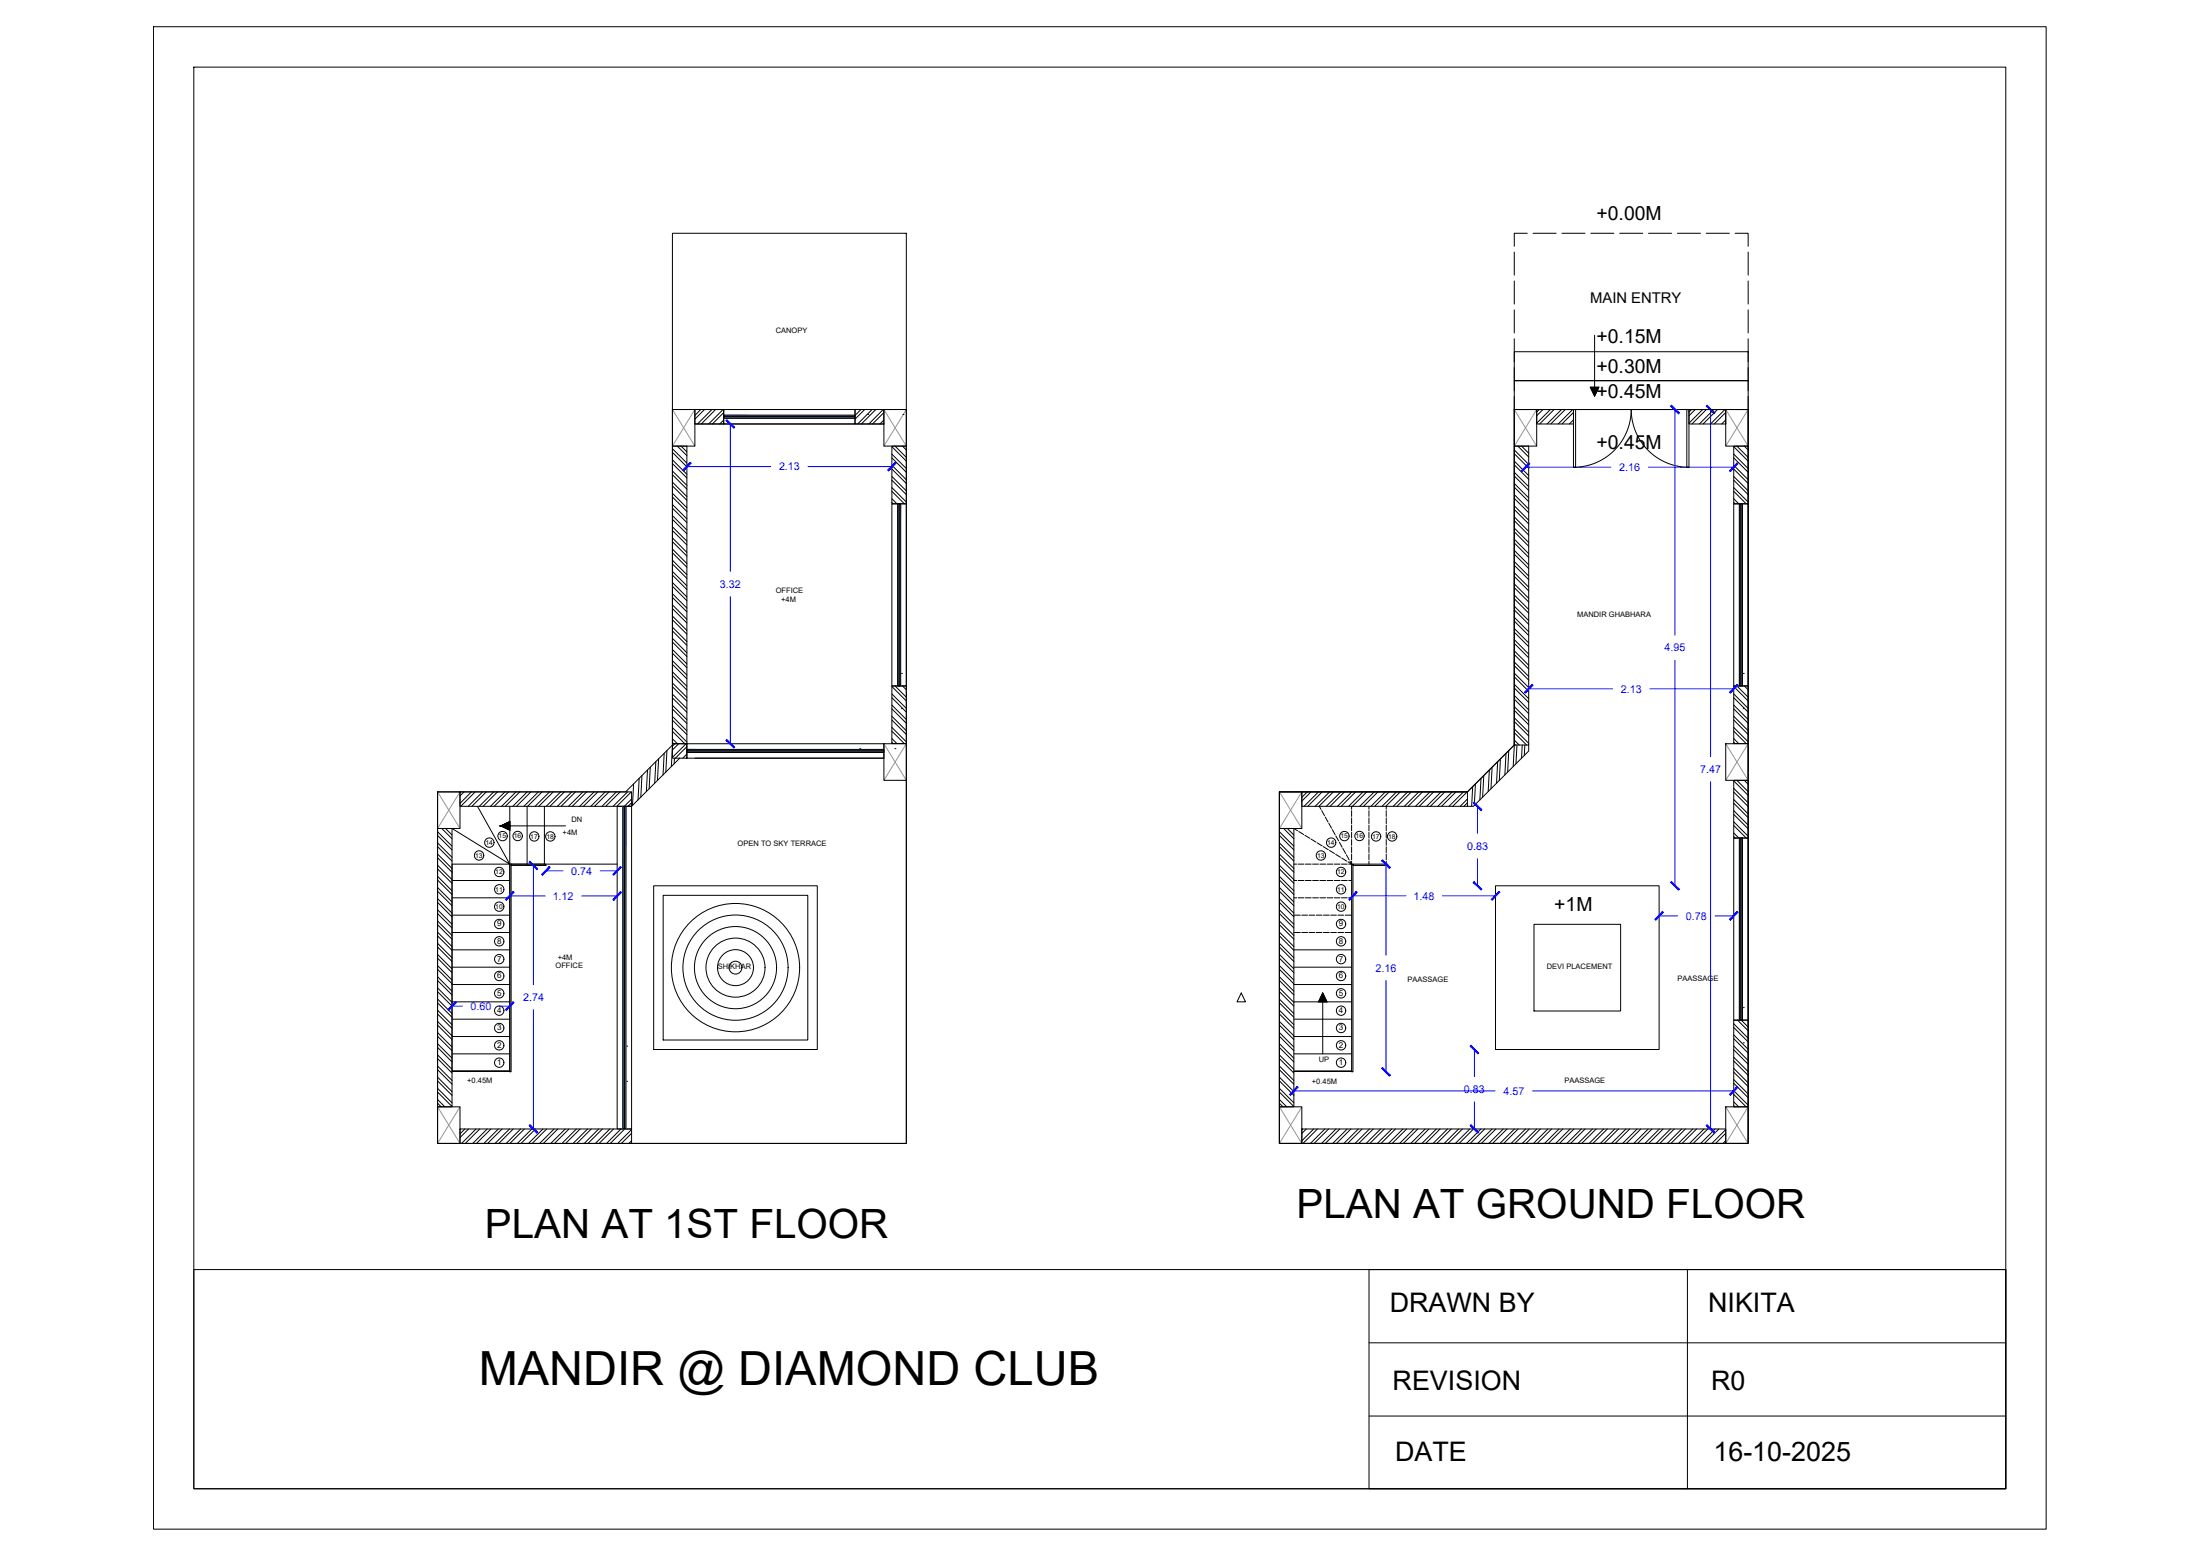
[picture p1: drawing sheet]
<svg xmlns="http://www.w3.org/2000/svg" width="841mm" height="594mm" viewBox="0 0 841 594" stroke-linecap="round" stroke-linejoin="round" font-family="sans-serif">
<!-- layer: HATCH -->
<g fill="none" stroke="#000" stroke-width=".38">
<path d="M267.9 156.5l-2.3 2.2M269.3 156.5l-3.7 3.6M272.2 156.5l-5.6 5.5M273.6 156.5l-5.5 5.5M276.4 156.5l-5.5 5.5M276.6 157.7l-4.3 4.3M329.1 156.5l-2.2 2.2M330.5 156.5l-3.6 3.6M333.4 156.5l-5.5 5.5M334.8 156.5l-5.5 5.5M337.6 156.5l-5.5 5.5M337.9 157.7l-4.3 4.3"/>
<path d="M588.4 156.5l-.9 .9M589.8 156.5l-2.3 2.3M592.7 156.5l-5.2 5.2M594.1 156.5l-5.5 5.5M596.9 156.5l-5.5 5.5M598.4 156.5l-5.6 5.5M601.2 156.5l-5.5 5.5M601.5 157.6l-4.4 4.4M646.6 156.5l-.9 .9M648.1 156.5l-2.4 2.3M650.9 156.5l-5.2 5.2M652.3 156.5l-5.5 5.5"/>
<path d="M655.2 156.5l-5.6 5.5M656.6 156.5l-5.5 5.5M659.4 156.5l-5.5 5.5M659.7 157.6l-4.4 4.4M257.1 171.4l5.5 5.5M257.1 175.7l5.5 5.5M257.1 179.9l5.5 5.6M257.1 172.8l5.5 5.6M257.1 177.1l5.5 5.5M258.9 170.4l3.7 3.7M260.4 170.4l2.2 2.3M276.6 161.9v.1"/>
<path d="M276.6 160.5l-1.4 1.5M337.9 161.9l-.1 .1M337.9 160.5l-1.5 1.5M340.9 173.5l5.6 5.5M340.9 177.8l5.6 5.5M340.9 170.7l5.6 5.5M340.9 174.9l5.6 5.5M340.9 179.2l5.6 5.5M342.2 170.4l4.3 4.4M345 170.4l1.5 1.5M346.4 170.4l.1 .1M578.9 171.9l5.5 5.5"/>
<path d="M578.9 176.2l5.5 5.5M578.9 173.3l5.5 5.5M578.9 177.6l5.5 5.5M580.2 170.4l4.2 4.2M581.7 170.4l2.7 2.8M601.5 161.8l-.1 .2M601.5 160.4l-1.5 1.6M659.7 161.8l-.1 .2M659.7 160.4l-1.5 1.6M662.8 173.5l5.5 5.5M662.8 177.8l5.5 5.5M662.8 170.7l5.5 5.5"/>
<path d="M662.8 174.9l5.5 5.5M662.8 179.2l5.5 5.5M664 170.4l4.3 4.4M666.8 170.4l1.5 1.5M668.2 170.4l.1 .1M257.1 184.2l5.5 5.5M257.1 188.5l5.5 5.5M257.1 192.7l5.5 5.5M257.1 197l5.5 5.5M257.1 181.4l5.5 5.5M257.1 185.6l5.5 5.5M257.1 189.9l5.5 5.5"/>
<path d="M257.1 194.1l5.5 5.6M257.1 198.4l5.5 5.5M340.9 182l5.6 5.5M340.9 186.3l5.6 5.5M340.9 190.6l2 1.8M340.9 183.4l5.6 5.6M340.9 187.7l4.8 4.7M340.9 192l.5 .4M578.9 180.4l5.5 5.5M578.9 184.7l5.5 5.5M578.9 189l5.5 5.5M578.9 193.2l5.5 5.5"/>
<path d="M578.9 197.5l5.5 5.5M578.9 181.9l5.5 5.5M578.9 186.1l5.5 5.5M578.9 190.4l5.5 5.5M578.9 194.6l5.5 5.6M578.9 198.9l5.5 5.5M662.8 182l5.5 5.5M662.8 186.3l5.5 5.5M662.8 190.6l1.9 1.8M662.8 183.4l5.5 5.6M662.8 187.7l4.7 4.7M662.8 192l.5 .4"/>
<path d="M257.1 201.3l5.5 5.5M257.1 205.5l5.5 5.5M257.1 209.8l5.5 5.5M257.1 214l5.5 5.6M257.1 218.3l5.5 5.5M257.1 202.7l5.5 5.5M257.1 206.9l5.5 5.5M257.1 211.2l5.5 5.5M257.1 215.5l5.5 5.5M257.1 219.7l5.5 5.5M578.9 201.8l5.5 5.5M578.9 206l5.5 5.5"/>
<path d="M578.9 210.3l5.5 5.5M578.9 214.5l5.5 5.6M578.9 218.8l5.5 5.5M578.9 203.2l5.5 5.5M578.9 207.4l5.5 5.5M578.9 211.7l5.5 5.5M578.9 216l5.5 5.5M257.1 222.6l5.5 5.5M257.1 226.8l5.5 5.5M257.1 231.1l5.5 5.5M257.1 235.4l5.5 5.5M257.1 239.6l5.5 5.5"/>
<path d="M257.1 224l5.5 5.5M257.1 228.2l5.5 5.6M257.1 232.5l5.5 5.5M257.1 236.8l5.5 5.5M578.9 223.1l5.5 5.5M578.9 227.3l5.5 5.5M578.9 231.6l5.5 5.5M578.9 235.8l5.5 5.6M578.9 220.2l5.5 5.5M578.9 224.5l5.5 5.5M578.9 228.7l5.5 5.6M578.9 233l5.5 5.5"/>
<path d="M578.9 237.3l5.5 5.5M257.1 243.9l5.5 5.5M257.1 248.1l5.5 5.6M257.1 252.4l5.5 5.5M257.1 256.7l5.5 5.5M257.1 241l5.5 5.5M257.1 245.3l5.5 5.5M257.1 249.6l5.5 5.5M257.1 253.8l5.5 5.5M257.1 258.1l5.5 5.5M578.9 240.1l5.5 5.5M578.9 244.4l5.5 5.5"/>
<path d="M578.9 248.6l5.5 5.6M578.9 252.9l5.5 5.5M578.9 257.2l5.5 5.5M578.9 241.5l5.5 5.5M578.9 245.8l5.5 5.5M578.9 250.1l5.5 5.5M578.9 254.3l5.5 5.5M578.9 258.6l5.5 5.5M257.1 260.9l5.5 5.5M257.1 265.2l5.5 5.5M257.1 269.5l5.5 5.5M257.1 273.7l5.5 5.5"/>
<path d="M257.1 278l5.5 5.5M257.1 262.4l5.5 5.5M257.1 266.6l5.5 5.5M257.1 270.9l5.5 5.5M257.1 275.1l5.5 5.5M257.1 279.4l4.7 4.7M340.9 273.6l5.6 5.6M340.9 265.1l5.6 5.5M340.9 269.4l5.6 5.5M340.9 277.9l5.6 5.5M340.9 262.3l5.6 5.5M340.9 266.5l5.6 5.6"/>
<path d="M340.9 270.8l5.6 5.5M340.9 275.1l5.6 5.5M340.9 279.3l4.8 4.8M342.2 262.1l4.3 4.3M345 262.1l1.5 1.4M346.4 262.1h.1M578.9 261.4l5.5 5.5M578.9 265.7l5.5 5.5M578.9 269.9l5.5 5.6M578.9 274.2l5.5 5.5M578.9 278.5l5.5 5.5M578.9 262.8l5.5 5.6"/>
<path d="M578.9 267.1l5.5 5.5M578.9 271.4l5.5 5.5M578.9 275.6l5.5 5.6M578.9 279.9l4.7 4.7M662.8 265.1l5.5 5.5M662.8 269.4l5.5 5.5M662.8 273.6l5.5 5.6M662.8 277.9l5.5 5.5M662.8 262.3l5.5 5.5M662.8 266.5l5.5 5.6M662.8 270.8l5.5 5.5M662.8 275.1l5.5 5.5"/>
<path d="M662.8 279.3l4.7 4.8M664 262.1l4.3 4.3M666.8 262.1l1.5 1.4M668.2 262.1h.1M242.2 299.5l-.4 8.2M244.3 297.4l-.4 8.2M245.4 296.3l-.4 8.2M247.5 294.2l-.4 8.2M248.6 293.1l-.4 8.2M250.7 291l-.4 8.2M251.8 289.9l-.5 8.3M253.9 287.8l-.4 8.2"/>
<path d="M255 286.7l-.5 8.3M257.1 282.2l1.9 1.9M257.1 283.7l.4 .4M257.8 289.7l-.1 2.1M258 284.1l-.9 1-.4 7.8M259.4 284.1l-2.3 2.4M259.8 289.7h.1M262.3 284.1l-5.2 5.3M262.6 289.5l-.2 .2M262.6 285.3l-4.4 4.4M262.6 288.1l-1.6 1.6M340.9 282.2l2 1.9"/>
<path d="M340.9 283.6l.5 .5M564 299.5l-.4 8.2M566.2 297.4l-.5 8.2M567.2 296.3l-.4 8.2M569.3 294.2l-.4 8.2M570.4 293.1l-.4 8.2M572.5 291l-.4 8.2M573.6 289.9l-.4 8.3M575.7 287.8l-.4 8.2M576.8 286.7l-.5 8.3M578.9 282.7l1.9 1.9M578.9 284.2l.5 .4"/>
<path d="M578.9 284.6l-.4 8.3M579.9 284.6l-.4 7.2M581.9 284.6l-.2 5.1M582.9 284.6l-.2 4M662.8 282.2l1.9 1.9M662.8 283.6l.5 .5M662.8 298.3l5.5 5.6M664 298.1l4.3 4.3M666.8 298.1l1.5 1.5M668.2 298.1l.1 .1M167.3 317.8l5.5 5.5M167.3 319.2l5.5 5.5"/>
<path d="M168.9 316.5l3.9 3.9M170.3 316.5l2.5 2.5M176 302.5l-.2 .2M177.4 302.5l-1.6 1.6M180.2 302.5l-4.4 4.4M181.7 302.5l-5.6 5.5M184.5 302.5l-5.5 5.5M185.9 302.5l-5.5 5.5M188.8 302.5l-5.6 5.5M190.2 302.5l-5.5 5.5M193 302.5l-5.5 5.5M194.4 302.5l-5.5 5.5"/>
<path d="M197.3 302.5l-5.5 5.5M198.7 302.5l-5.5 5.5M201.5 302.5l-5.5 5.5M203 302.5l-5.6 5.5M205.8 302.5l-5.5 5.5M207.2 302.5l-5.5 5.5M210.1 302.5l-5.5 5.5M211.5 302.5l-5.5 5.5M214.3 302.5l-5.5 5.5M215.8 302.5l-5.6 5.5M218.6 302.5l-5.5 5.5M220 302.5l-5.5 5.5"/>
<path d="M222.9 302.5l-5.6 5.5M224.3 302.5l-5.5 5.5M227.1 302.5l-5.5 5.5M228.5 302.5l-5.5 5.5M231.4 302.5l-5.5 5.5M232.8 302.5l-5.5 5.5M235.6 302.5l-5.5 5.5M237.1 302.5l-5.6 5.5M239.9 302.5l-5.5 5.5M241.3 302.5l-5.5 5.5M241.4 305.3l-2.7 2.7M241.4 306.7l-1.3 1.3"/>
<path d="M489.1 317.8l5.5 5.5M489.1 319.2l5.5 5.5M490.7 316.5l3.9 3.9M492.1 316.5l2.5 2.5M499.8 302.5l-2.1 2.1M501.2 302.5l-3.5 3.5M504 302.5l-5.5 5.5M505.4 302.5l-5.5 5.5M508.3 302.5l-5.5 5.5M509.7 302.5l-5.5 5.5M512.6 302.5l-5.6 5.5M514 302.5l-5.5 5.5"/>
<path d="M516.8 302.5l-5.5 5.5M518.2 302.5l-5.5 5.5M521.1 302.5l-5.5 5.5M522.5 302.5l-5.5 5.5M525.3 302.5l-5.5 5.5M526.8 302.5l-5.6 5.5M529.6 302.5l-5.5 5.5M531 302.5l-5.5 5.5M533.9 302.5l-5.6 5.5M535.3 302.5l-5.5 5.5M538.1 302.5l-5.5 5.5M539.5 302.5l-5.5 5.5"/>
<path d="M542.4 302.5l-5.5 5.5M543.8 302.5l-5.5 5.5M546.7 302.5l-5.6 5.5M548.1 302.5l-5.5 5.5M550.9 302.5l-5.5 5.5M552.3 302.5l-5.5 5.5M555.2 302.5l-5.5 5.5M556.6 302.5l-5.5 5.5M559.4 302.5l-5.5 5.5M560.9 302.5l-5.6 5.5M561 305.3l-2.8 2.7M561 306.7l-1.4 1.3"/>
<path d="M563 300.5l-.4 7.5M662.8 301.2l5.5 5.5M662.8 305.4l5.5 5.6M662.8 309.7l5.5 5.5M662.8 314l5.5 5.5M662.8 318.2l1.9 1.9M662.8 302.6l5.5 5.5M662.8 306.9l5.5 5.5M662.8 311.1l5.5 5.5M662.8 315.4l4.7 4.7M662.8 319.6l.5 .5M167.3 322l5.5 5.5"/>
<path d="M167.3 326.3l5.5 5.5M167.3 330.5l5.5 5.6M167.3 334.8l5.5 5.5M167.3 339.1l5.5 5.5M167.3 323.4l5.5 5.6M167.3 327.7l5.5 5.5M167.3 332l5.5 5.5M167.3 336.2l5.5 5.5M489.1 322l5.5 5.5M489.1 326.3l5.5 5.5M489.1 330.5l5.5 5.6M489.1 334.8l5.5 5.5"/>
<path d="M489.1 339.1l5.5 5.5M489.1 323.4l5.5 5.6M489.1 327.7l5.5 5.5M489.1 332l5.5 5.5M489.1 336.2l5.5 5.5M167.3 343.3l5.5 5.5M167.3 347.6l5.5 5.5M167.3 351.9l5.5 5.5M167.3 356.1l5.5 5.5M167.3 340.5l5.5 5.5M167.3 344.8l5.5 5.5M167.3 349l5.5 5.5"/>
<path d="M167.3 353.3l5.5 5.5M167.3 357.5l5.5 5.6M489.1 343.3l5.5 5.5M489.1 347.6l5.5 5.5M489.1 351.9l5.5 5.5M489.1 356.1l5.5 5.5M489.1 340.5l5.5 5.5M489.1 344.8l5.5 5.5M489.1 349l5.5 5.5M489.1 353.3l5.5 5.5M489.1 357.5l5.5 5.6M167.3 360.4l5.5 5.5"/>
<path d="M167.3 364.6l5.5 5.6M167.3 368.9l5.5 5.5M167.3 373.2l5.5 5.5M167.3 377.4l5.5 5.6M167.3 361.8l5.5 5.5M167.3 366.1l5.5 5.5M167.3 370.3l5.5 5.5M167.3 374.6l5.5 5.5M167.3 378.9l5.5 5.5M489.1 360.4l5.5 5.5M489.1 364.6l5.5 5.6M489.1 368.9l5.5 5.5"/>
<path d="M489.1 373.2l5.5 5.5M489.1 377.4l5.5 5.6M489.1 361.8l5.5 5.5M489.1 366.1l5.5 5.5M489.1 370.3l5.5 5.5M489.1 374.6l5.5 5.5M489.1 378.9l5.5 5.5M167.3 381.7l5.5 5.5M167.3 386l5.5 5.5M167.3 390.2l5.5 5.5M167.3 394.5l5.5 5.5M167.3 398.7l5.5 5.6"/>
<path d="M167.3 383.1l5.5 5.5M167.3 387.4l5.5 5.5M167.3 391.6l5.5 5.6M167.3 395.9l5.5 5.5M489.1 381.7l5.5 5.5M489.1 386l5.5 5.5M489.1 390.2l5.5 5.5M489.1 394.5l5.5 5.5M489.1 398.7l5.5 5.6M489.1 383.1l5.5 5.5M489.1 387.4l5.5 5.5M489.1 391.6l5.5 5.6"/>
<path d="M489.1 395.9l5.5 5.5M662.8 391.1l5.5 5.5M662.8 395.4l5.5 5.5M662.8 399.6l5.5 5.6M662.8 392.5l5.5 5.6M662.8 396.8l5.5 5.5M664.2 389.7l4.1 4.1M665.7 389.7l2.6 2.7M167.3 403l5.5 5.5M167.3 407.3l5.5 5.5M167.3 411.5l5.5 5.6M167.3 415.8l5.5 5.5"/>
<path d="M167.3 400.2l5.5 5.5M167.3 404.4l5.5 5.5M167.3 408.7l5.5 5.5M167.3 413l5.5 5.5M167.3 417.2l5.5 5.5M489.1 403l5.5 5.5M489.1 407.3l5.5 5.5M489.1 411.5l5.5 5.6M489.1 415.8l5.5 5.5M489.1 400.2l5.5 5.5M489.1 404.4l5.5 5.5M489.1 408.7l5.5 5.5"/>
<path d="M489.1 413l5.5 5.5M489.1 417.2l5.5 5.5M662.8 403.9l5.5 5.5M662.8 408.2l5.5 5.5M662.8 412.4l5.5 5.5M662.8 416.7l5.5 5.5M662.8 401.1l5.5 5.5M662.8 405.3l5.5 5.5M662.8 409.6l5.5 5.5M662.8 413.9l5.5 5.5M662.8 418.1l4.7 4.8M167.3 420.1l2.8 2.8"/>
<path d="M167.3 421.5l1.4 1.4M177.7 431.3l-1.9 1.9M179.1 431.3l-3.3 3.3M182 431.3l-5.5 5.5M183.4 431.3l-5.5 5.5M186.2 431.3l-5.5 5.5M187.7 431.3l-5.6 5.5M190.5 431.3l-5.5 5.5M191.9 431.3l-5.5 5.5M194.8 431.3l-5.6 5.5M196.2 431.3l-5.5 5.5M199 431.3l-5.5 5.5"/>
<path d="M200.5 431.3l-5.6 5.5M203.3 431.3l-5.5 5.5M204.7 431.3l-5.5 5.5M207.6 431.3l-5.6 5.5M209 431.3l-5.5 5.5M211.8 431.3l-5.5 5.5M213.2 431.3l-5.5 5.5M216.1 431.3l-5.5 5.5M217.5 431.3l-5.5 5.5M220.3 431.3l-5.5 5.5M221.8 431.3l-5.6 5.5M224.6 431.3l-5.5 5.5"/>
<path d="M226 431.3l-5.5 5.5M228.9 431.3l-5.6 5.5M230.3 431.3l-5.5 5.5M233.1 431.3l-5.5 5.5M234.6 431.3l-5.6 5.5M237.4 431.3l-5.5 5.5M238.8 431.3l-5.5 5.5M241.4 431.5l-5.3 5.3M241.4 435.8l-1 1M241.4 433l-3.8 3.8M489.1 420.1l2.8 2.8M489.1 421.5l1.4 1.4"/>
<path d="M498 431.3l-.3 .3M499.4 431.3l-1.7 1.7M502.2 431.3l-4.5 4.6M503.6 431.3l-5.5 5.5M506.5 431.3l-5.5 5.5M507.9 431.3l-5.5 5.5M510.7 431.3l-5.5 5.5M512.2 431.3l-5.6 5.5M515 431.3l-5.5 5.5M516.4 431.3l-5.5 5.5M519.3 431.3l-5.6 5.5M520.7 431.3l-5.5 5.5"/>
<path d="M523.5 431.3l-5.5 5.5M525 431.3l-5.6 5.5M527.8 431.3l-5.5 5.5M529.2 431.3l-5.5 5.5M532.1 431.3l-5.6 5.5M533.5 431.3l-5.5 5.5M536.3 431.3l-5.5 5.5M537.7 431.3l-5.5 5.5M540.6 431.3l-5.5 5.5M542 431.3l-5.5 5.5M544.8 431.3l-5.5 5.5M546.3 431.3l-5.6 5.5"/>
<path d="M549.1 431.3l-5.5 5.5M550.5 431.3l-5.5 5.5M553.4 431.3l-5.6 5.5M554.8 431.3l-5.5 5.5M557.6 431.3l-5.5 5.5M559.1 431.3l-5.6 5.5M561.9 431.3l-5.5 5.5M563.3 431.3l-5.5 5.5M566.2 431.3l-5.6 5.5M567.6 431.3l-5.5 5.5M570.4 431.3l-5.5 5.5M571.8 431.3l-5.5 5.5"/>
<path d="M574.7 431.3l-5.5 5.5M576.1 431.3l-5.5 5.5M578.9 431.3l-5.5 5.5M580.4 431.3l-5.6 5.5M583.2 431.3l-5.5 5.5M584.6 431.3l-5.5 5.5M587.5 431.3l-5.6 5.5M588.9 431.3l-5.5 5.5M591.7 431.3l-5.5 5.5M593.1 431.3l-5.5 5.5M596 431.3l-5.5 5.5M597.4 431.3l-5.5 5.5"/>
<path d="M600.3 431.3l-5.6 5.5M601.7 431.3l-5.5 5.5M604.5 431.3l-5.5 5.5M605.9 431.3l-5.5 5.5M608.8 431.3l-5.5 5.5M610.2 431.3l-5.5 5.5M613 431.3l-5.5 5.5M614.5 431.3l-5.6 5.5M617.3 431.3l-5.5 5.5M618.7 431.3l-5.5 5.5M621.6 431.3l-5.6 5.5M623 431.3l-5.5 5.5"/>
<path d="M625.8 431.3l-5.5 5.5M627.2 431.3l-5.5 5.5M630.1 431.3l-5.5 5.5M631.5 431.3l-5.5 5.5M634.4 431.3l-5.6 5.5M635.8 431.3l-5.5 5.5M638.6 431.3l-5.5 5.5M640 431.3l-5.5 5.5M642.9 431.3l-5.5 5.5M644.3 431.3l-5.5 5.5M647.1 431.3l-5.5 5.5M648.6 431.3l-5.6 5.5"/>
<path d="M651.4 431.3l-5.5 5.5M652.8 431.3l-5.5 5.5M655.7 431.3l-5.6 5.5M657.1 431.3l-5.5 5.5M659.7 431.5l-5.3 5.3M659.7 435.8l-1 1M659.7 433l-3.9 3.8M662.8 421l1.9 1.9M662.8 422.4l.5 .5"/>
</g>
<!-- layer: 0 -->
<path d="M257.1 156.5h89.4v280.3h-179.2v-134.3h71.9l17.9-17.9zM578.9 156.5h89.4v280.3h-179.2v-134.3h71.9l17.9-17.9z" fill="none" stroke="#000" stroke-width=".38"/>
<!-- layer: HATCH -->
<g fill="none" stroke="#939598" stroke-width=".38">
<path d="M257.1 156.5l8.5 13.9M265.6 156.5l-8.5 13.9M337.9 156.5l8.6 13.9M346.5 156.5l-8.6 13.9M578.9 156.5l8.6 13.9M587.5 156.5l-8.6 13.9M659.7 156.5l8.6 13.9M668.3 156.5l-8.6 13.9M337.9 284.1l8.6 14M346.5 284.1l-8.6 14M659.7 284.1l8.6 14M668.3 284.1l-8.6 14"/>
<path d="M167.3 302.5l8.5 14M175.8 302.5l-8.5 14M489.1 302.5l8.6 14M497.7 302.5l-8.6 14M167.3 422.9l8.5 13.9M175.8 422.9l-8.5 13.9M489.1 422.9l8.6 13.9M497.7 422.9l-8.6 13.9M659.7 422.9l8.6 13.9M668.3 422.9l-8.6 13.9"/>
</g>
<!-- layer: WALL -->
<g fill="none" stroke="#000" stroke-width=".38">
<path d="M58.7 10.2h723.5v574h-723.5zM74.1 25.6h692.7v543.2h-692.7zM257.1 89.1h89.4v67.4h-89.4zM578.9 96.3v8.8M583.8 89.1h-4.9v5M586.1 89.1h8.8M597.1 89.1h8.8M608.1 89.1h8.9M619.2 89.1h8.8M630.2 89.1h8.8M641.3 89.1h8.8M652.3 89.1h8.8"/>
<path d="M663.3 89.1h5v5M668.3 96.3v8.8M578.9 107.3v8.9M578.9 118.4v8.8M668.3 107.3v8.9M668.3 118.4v8.8M578.9 134.4h89.4v11h-89.4zM578.9 129.4v8.8M609.6 128.1v19.8M668.3 129.4v8.8M257.1 156.5h8.5v13.9h-8.5zM265.6 156.5h11v5.5h-11z"/>
<path d="M276.7 156.5h50.2v5.5h-50.2zM276.7 158.6h50.2v.6h-50.2zM276.7 159.2h50.2v.6h-50.2zM276.7 159.2h50.2M276.7 159.8h50.2M326.9 156.5h11v5.5h-11zM331.8 158.3h.1M337.9 156.5h8.6v13.9h-8.6zM345.2 158.3h.1M578.9 156.5h8.6v13.9h-8.6zM578.9 151.5v5h4.9M578.9 145.4h89.4v11.1h-89.4v-11.1h89.4"/>
<path d="M578.9 140.5v8.8M586.1 156.5h8.8M587.5 156.5h14v5.5h-14zM597.1 156.5h8.8M601.5 156.5h.8v22h-.8zM608 147.9h3.2l-1.6 3.4zM608.1 156.5h8.9M619.2 156.5h8.8M630.2 156.5h8.8M641.3 156.5h8.8M644.8 156.5h.9v22h-.9zM645.7 156.5h14v5.5h-14z"/>
<path d="M652.3 156.5h8.8M659.7 156.5h8.6v13.9h-8.6zM668.3 151.5v5h-5M668.3 140.5v8.8M257.1 170.4h5.5v113.7h-5.5zM265.6 162h72.3M340.9 170.4h5.6v22h-5.6zM578.9 170.4h5.5v114.2h-5.5zM601.5 178.5a22.1 22.1 0 0 0 22.1-22 22.1 22.1 0 0 0 22.1 22M662.8 170.4h5.5v22h-5.5zM340.9 192.5h5.6v69.6h-5.6zM343.1 192.5h.6v69.6h-.6z"/>
<path d="M343.1 192.5v69.6M343.7 192.5h.6v69.6h-.6zM343.7 192.5v69.6M662.8 192.5h5.5v69.6h-5.5zM664.9 192.5h.6v69.6h-.6zM664.9 192.5v69.6M665.5 192.5h.6v69.6h-.6zM665.5 192.5v69.6M344.6 257.3h.1M666.4 257.3h.1M340.9 262.1h5.6v22h-5.6zM344.6 270.7h.1"/>
<path d="M662.8 262.1h5.5v22h-5.5zM666.4 270.7h.1M257.1 284.1h5.5v5.6h-5.5zM259.8 289.7l-18.4 18.3h-2.2M262.6 284.1h75.3v5.6h-75.3zM262.6 286.3h75.3v.6h-75.3zM262.6 286.9h75.3v.6h-75.3zM262.6 286.9h75.3M262.6 287.5h75.3M265.7 289.7h72.2M328.7 286h.1M337.9 284.1h8.6v14h-8.6z"/>
<path d="M342.1 286h.1M346.5 298.1v138.7h-105.1M584.4 284.6v2.3l-21.1 21.1h-2.3M659.7 284.1h8.6v14h-8.6zM662.8 298.1h5.5v22h-5.5zM167.3 302.5h8.5v14h-8.5zM167.3 316.5h5.5v106.4h-5.5zM175.8 302.5h65.6v5.5h-65.6zM182.5 308l12.4 22.1-22.1-13.6M191.5 315.5l3.4-1.6v3.2zM194.9 308v22.1M194.9 315.5h21.3"/>
<path d="M201.5 308v22.1M208.1 308v22.1M235.9 308h5.5v123.3h-5.5zM238.1 308h.6v123.3h-.6zM238.1 308v123.3M238.7 308h.6v123.3h-.6zM238.7 308v123.3M489.1 302.5h8.6v14h-8.6zM489.1 316.5h5.5v106.4h-5.5zM494.6 316.5l1.4 .9M496.5 317.7l1.9 1.1M497.7 302.5h63.3v5.5h-63.3z"/>
<path d="M498.8 319.1l1.9 1.2M504.3 308l.7 1.2M505.3 309.7l1 1.9M506.6 312.1l1.1 1.9M508 314.5l1 1.9M509.3 316.9l1.1 2M510.7 319.3l1 2M516.7 308v1.2M516.7 309.7v2.2M516.7 312.5v2.2M516.7 315.2v2.2M516.7 318v2.2"/>
<path d="M523.3 308v1.2M523.3 309.7v2.2M523.3 312.5v2.2M523.3 315.2v2.2M523.3 318v2.2M529.9 308v1.2M529.9 309.7v2.2M529.9 312.5v2.2M529.9 315.2v2.2M529.9 318v2.2M172.8 330.1h22.1v79.1h-22.1zM172.8 336.4h22.1"/>
<path d="M194.9 330.1h.5v79.4h-.5zM194.9 330.1h41M195.4 330.1h13.3v.5h-13.3zM249.9 338.4h62.5v62.6h-62.5zM494.6 330.1h1.1M494.6 336.4h1.1M496.3 330.1h2.2M496.3 336.4h2.2M499 330.1h2.2M499 336.4h2.2M501.2 320.6l1.9 1.1M501.8 330.1h2.2"/>
<path d="M501.8 336.4h2.2M503.5 322l1.9 1.2M504.6 330.1h2.2M504.6 336.4h2.2M505.9 323.5l1.9 1.1M507.3 330.1h2.2M507.3 336.4h2.2M508.2 324.9l1.9 1.2M510.1 330.1h2.2M510.1 336.4h2.2M510.6 326.4l1.9 1.1M512 321.7l1.1 2"/>
<path d="M512.8 330.1h2.2M512.8 336.4h2.2M512.9 327.8l1.9 1.2M513.4 324.1l1 2M514.7 326.6l1.1 1.9M515.3 329.3l1.4 .8M515.6 330.1h1.1M515.6 336.4h1.1M516 329l.7 1.1M516.7 330.1h.5v79.4h-.5zM516.7 320.7v2.3M516.7 323.5v2.2"/>
<path d="M516.7 326.3v2.2M516.7 329v1.1M517.2 330.1h13.3v.5h-13.3zM523.3 320.7v2.3M523.3 323.5v2.2M523.3 326.3v2.2M523.3 329v1.1M529.9 320.7v2.3M529.9 323.5v2.2M529.9 326.3v2.2M529.9 329v1.1M571.7 338.4h62.6v62.6h-62.6z"/>
<path d="M662.8 320.2h5.5v69.5h-5.5zM664.9 320.2h.6v69.5h-.6zM664.9 320.2v69.5M665.5 320.2h.6v69.5h-.6zM665.5 320.2v69.5M172.8 356.3h22.1M172.8 349.6h22.1M172.8 343h22.1M253.5 342.1h55.3v55.2h-55.3zM494.6 356.3h2.5M494.6 349.6h2.5M494.6 343h1.1"/>
<path d="M496.3 343h2.2M497.7 356.3h2.2M497.7 349.6h2.2M499 343h2.2M500.4 356.3h2.2M500.4 349.6h2.2M501.8 343h2.2M503.2 356.3h2.2M503.2 349.6h2.2M504.6 343h2.2M505.9 356.3h2.2M505.9 349.6h2.2"/>
<path d="M507.3 343h2.2M508.7 356.3h2.2M508.7 349.6h2.2M510.1 343h2.2M511.4 356.3h2.3M511.4 349.6h2.3M512.8 343h2.2M514.2 356.3h2.5M514.2 349.6h2.5M515.6 343h1.1M586.4 353.1h33.1v33.1h-33.1zM172.8 376.1h22.1"/>
<path d="M172.8 369.5h22.1M172.8 362.9h22.1M474.5 379.4l1.6 3.3h-3.2zM494.6 376.1h22.1M494.6 369.5h22.1M494.6 362.9h22.1M505.7 379.4l1.6 3.3h-3.3zM172.8 396h22.1M172.8 389.4h22.1M172.8 382.7h22.1M239.6 399.7h.1M494.6 396h22.1"/>
<path d="M494.6 389.4h22.1M494.6 382.7h22.1M505.7 382.7v19.9M662.8 389.7h5.5v33.2h-5.5zM666.4 398.4h.1M666.4 385h.1M172.8 409.2h22.1h-22.1M172.8 402.6h22.1M239.6 413.1h.1M494.6 409.2h22.1h-22.1M494.6 402.6h22.1M167.3 422.9h8.5v13.9h-8.5z"/>
<path d="M175.8 431.3h65.6v5.5h-65.6zM489.1 422.9h8.6v13.9h-8.6zM497.7 431.3h162v5.5h-162zM659.7 422.9h8.6v13.9h-8.6zM74.1 485h692.7v83.8h-692.7zM523.4 485h243.4v83.8h-243.4zM645.1 485v83.8M523.4 513h243.4M523.4 541h243.4"/>
<circle cx="192.1" cy="319.4" r="1.79"/>
<circle cx="197.9" cy="319.4" r="1.79"/>
<circle cx="204.2" cy="319.6" r="1.79"/>
<circle cx="210.4" cy="319.6" r="1.79"/>
<circle cx="513.9" cy="319.4" r="1.79"/>
<circle cx="519.7" cy="319.4" r="1.79"/>
<circle cx="526.1" cy="319.6" r="1.79"/>
<circle cx="532.2" cy="319.6" r="1.79"/>
<circle cx="183.1" cy="326.8" r="1.79"/>
<circle cx="187.1" cy="321.9" r="1.79"/>
<circle cx="190.8" cy="339.8" r="1.79"/>
<circle cx="190.8" cy="333.1" r="1.79"/>
<circle cx="505" cy="326.8" r="1.79"/>
<circle cx="508.9" cy="321.9" r="1.79"/>
<circle cx="512.7" cy="339.8" r="1.79"/>
<circle cx="512.7" cy="333.1" r="1.79"/>
<circle cx="190.8" cy="346.4" r="1.79"/>
<circle cx="190.8" cy="353" r="1.79"/>
<circle cx="190.8" cy="359.6" r="1.79"/>
<circle cx="512.7" cy="353" r="1.79"/>
<circle cx="512.7" cy="346.4" r="1.79"/>
<circle cx="512.7" cy="359.6" r="1.79"/>
<circle cx="190.8" cy="366.4" r="1.79"/>
<circle cx="190.8" cy="379.5" r="1.79"/>
<circle cx="190.8" cy="372.9" r="1.79"/>
<circle cx="281.2" cy="369.7" r="24.5"/>
<circle cx="281.2" cy="369.7" r="20.1"/>
<circle cx="281.2" cy="369.7" r="15.7"/>
<circle cx="281.2" cy="369.7" r="11.3"/>
<circle cx="281.2" cy="369.7" r="6.9"/>
<circle cx="281.2" cy="369.7" r="2.46"/>
<circle cx="512.7" cy="379.5" r="1.79"/>
<circle cx="512.7" cy="366.4" r="1.79"/>
<circle cx="512.7" cy="372.9" r="1.79"/>
<circle cx="190.8" cy="386.1" r="1.79"/>
<circle cx="190.8" cy="399.4" r="1.79"/>
<circle cx="190.8" cy="392.7" r="1.79"/>
<circle cx="512.7" cy="386.1" r="1.79"/>
<circle cx="512.7" cy="392.7" r="1.79"/>
<circle cx="512.7" cy="399.4" r="1.79"/>
<circle cx="190.8" cy="406" r="1.79"/>
<circle cx="512.7" cy="406" r="1.79"/>
</g>
<g fill="#7aafdf" stroke="#7aafdf" stroke-width=".38">
<path d="M666.1 192.5l-.6 69.6h.6zM665.5 192.5h.6l-.6 69.6z"/>
<path d="M665.5 192.5l-.6 69.6h.6zM664.9 192.5h.6l-.6 69.6z"/>
<path d="M666.1 320.2l-.6 69.5h.6zM665.5 320.2h.6l-.6 69.5z"/>
<path d="M665.5 320.2l-.6 69.5h.6zM664.9 320.2h.6l-.6 69.5z"/>
<path d="M239.3 308l-.6 123.3h.6zM238.7 308h.6l-.6 123.3z"/>
<path d="M238.7 308l-.6 123.3h.6zM238.1 308h.6l-.6 123.3z"/>
<path d="M262.6 286.3l75.3 .6v-.6zM262.6 286.3l75.3 .6h-75.3z"/>
<path d="M262.6 286.9l75.3 .6v-.6zM262.6 286.9l75.3 .6h-75.3z"/>
<path d="M344.3 192.5l-.6 69.6h.6zM343.7 192.5h.6l-.6 69.6z"/>
<path d="M343.7 192.5l-.6 69.6h.6zM343.1 192.5h.6l-.6 69.6z"/>
<path d="M276.7 158.6l50.2 .6v-.6zM276.7 158.6l50.2 .6h-50.2z"/>
<path d="M276.7 159.2l50.2 .6v-.6zM276.7 159.2l50.2 .6h-50.2z"/>
</g>
<g fill="none" stroke="#00f" stroke-width=".38">
<path d="M640.3 156.5v86.1M653.9 156.5v132.6M262.6 178.3h32M279.2 162v56.2M308.9 178.3h32M583.2 178.5h32.6M630.1 178.5h32.7M279.2 227.9v56.2M640.3 252.2v86.2M584.4 263.1h32M630.7 263.1h32.1M653.9 298.7v132.6"/>
<path d="M564.8 308v10.4M203.9 330.6v45.6M208.7 332.7h6.5M229.4 332.7h6.5M529.9 330.1v34.9M564.8 328.1v10.3M194.9 342.3h13.5M222.4 342.3h13.5M517.2 342.2h20.3M551.5 342.2h20.2M634.3 349.9h7.1M655.7 349.9h7.1"/>
<path d="M529.9 374.6v34.9M172.8 384.4h3.9M191 384.4h3.9M203.9 385.8v45.5M494.6 416.8h76.9M563.6 401v10.3M585.9 416.8h76.9M563.6 421v10.3"/>
</g>
<!-- layer: 0 -->
<g fill="#00f" stroke="#00f" stroke-width=".38">
<path d="M664.1 415.1l-3 3 .4 .3zM664.1 415.1l.3 .3-2.9 3z"/>
<path d="M495.9 415.1l-2.6 3.3 2.9-3zM495.9 415.1l-2.6 3.3-.3-.3z"/>
<path d="M652.3 430l3.2 2.6-2.9-2.9zM652.3 430l3.2 2.6-.3 .3z"/>
<path d="M652.3 155.1l2.9 3 .3-.3zM652.3 155.1l.3-.3 2.9 3z"/>
<path d="M661.1 179.8l.4 .3 2.6-3.2zM664.1 176.9l.3 .3-2.9 2.9z"/>
<path d="M584.5 176.9l-2.7 3.2 3-2.9zM584.5 176.9l-2.7 3.2-.3-.3z"/>
<path d="M528.2 328.8l3 3 .3-.4zM528.2 328.8l.3-.3 3 2.9z"/>
<path d="M528.5 407.8l-.3 .4 3.3 2.6zM528.2 408.2l3.3 2.6-.3 .3z"/>
<path d="M570.1 343.5l.3 .4 2.6-3.3zM573 340.6l.3 .3-2.9 3z"/>
<path d="M518.5 340.6l-2.6 3.3 2.9-3zM518.5 340.6l-2.6 3.3-.3-.4z"/>
<path d="M661.1 351.2l.4 .3 2.6-3.2zM664.1 348.3l.3 .3-2.9 2.9z"/>
<path d="M635.6 348.3l-2.7 3.2 3-2.9zM635.6 348.3l-2.7 3.2-.3-.3z"/>
<path d="M563.5 336.8l-.3 .3 3.3 2.6zM563.2 337.1l3.3 2.6-.4 .3z"/>
<path d="M563.2 306.7l2.9 3 .4-.3zM563.2 306.7l.3-.3 3 3z"/>
<path d="M562 399.6l3 3 .3-.3zM562.3 399.3l3 3-3.3-2.7z"/>
<path d="M562.3 429.7l-.3 .3 3.3 2.6zM562 430l3.3 2.6-.3 .3z"/>
<path d="M585.7 261.5l-2.6 3.3 2.9-3zM585.7 261.5l-2.6 3.3-.3-.3z"/>
<path d="M661.1 264.5l.4 .3 2.6-3.3zM664.1 261.5l.3 .3-2.9 3z"/>
<path d="M174.1 382.8l-2.6 3.2 2.9-2.9zM174.1 382.8l-2.6 3.2-.3-.3z"/>
<path d="M196.2 382.8l-3 2.9 .4 .3zM196.2 382.8l.3 .3-2.9 2.9z"/>
<path d="M210 331.1l-2.6 3.2 2.9-2.9zM210 331.1l-2.6 3.2-.3-.3z"/>
<path d="M234.3 334l.3 .3 2.6-3.2zM237.2 331.1l.4 .3-3 2.9z"/>
<path d="M639 336.8l-.3 .3 3.2 2.6zM638.7 337.1l3.2 2.6-.3 .3z"/>
<path d="M638.7 155.1l2.9 3 .3-.3zM638.7 155.1l.3-.3 2.9 3z"/>
<path d="M263.9 176.6l-2.6 3.3 2.9-2.9zM263.9 176.6l-2.6 3.3-.4-.3z"/>
<path d="M339.3 179.6l.3 .3 2.7-3.3zM342.3 176.6l.3 .4-3 2.9z"/>
<path d="M277.6 160.7l2.9 2.9 .3-.3zM277.6 160.7l.3-.4 2.9 3z"/>
<path d="M277.6 282.8l3.2 2.7-2.9-3zM277.6 282.8l3.2 2.7-.3 .3z"/>
<path d="M196.2 340.7l-2.6 3.2 2.9-2.9zM196.2 340.7l-2.6 3.2-.4-.3z"/>
<path d="M234.3 343.6l.3 .3 2.6-3.2zM237.2 340.7l.4 .3-3 2.9z"/>
<path d="M202.6 429.7l-.3 .3 3.2 2.6zM202.3 430l3.2 2.6-.3 .3z"/>
<path d="M202.3 329.3l2.9 3 .3-.3zM202.3 329.3l.3-.3 2.9 3z"/>
</g>
<!-- layer: WALL -->
<g fill="#000" stroke="#000" stroke-width=".38">
<path d="M608 147.9h3.2l-1.6 3.4zM505.7 379.4l1.6 3.3h-3.3z"/>
<path d="M191.5 315.5l3.4-1.6v1.6zM191.5 315.5l3.4-1.6v1.6zM191.5 315.5l3.4 1.6v-1.6zM191.5 315.5l3.4 1.6v-1.6z"/>
</g>
<text font-size="18" x="183" y="528.9">MANDIR @ DIAMOND CLUB</text>
<g font-size="15.4">
<text x="495.6" y="465.4">PLAN AT GROUND FLOOR</text>
<text x="185.4" y="472.8">PLAN AT 1ST FLOOR</text>
</g>
<g font-size="10.3">
<text x="531.3" y="501.4">DRAWN BY</text>
<text x="653" y="501.4">NIKITA</text>
<text x="532.4" y="530.9">REVISION</text>
<text x="654.1" y="530.9">R0</text>
<text x="533.3" y="558.3">DATE</text>
<text x="655" y="558.3">16-10-2025</text>
</g>
<g font-size="7.4">
<text x="610.3" y="84">+0.00M</text>
<text x="610.3" y="131">+0.15M</text>
<text x="610.3" y="142.7">+0.30M</text>
<text x="610.3" y="152.2">+0.45M</text>
<text x="610.3" y="171.4">+0.45M</text>
<text x="594.2" y="348.2">+1M</text>
</g>
<text font-size="5.7" x="607.9" y="115.6">MAIN ENTRY</text>
<g font-size="4.1" fill="#00f">
<text x="297.8" y="179.7">2.13</text>
<text x="619" y="180">2.16</text>
<text x="275.2" y="224.5">3.32</text>
<text x="636.4" y="248.9">4.95</text>
<text x="619.6" y="264.6">2.13</text>
<text x="649.9" y="295.4">7.47</text>
<text x="560.8" y="324.7">0.83</text>
<text x="218.3" y="334.1">0.74</text>
<text x="211.3" y="343.8">1.12</text>
<text x="540.3" y="343.7">1.48</text>
<text x="644.5" y="351.3">0.78</text>
<text x="525.9" y="371.3">2.16</text>
<text x="200" y="382.5">2.74</text>
<text x="179.8" y="385.8">0.60</text>
<text x="559.7" y="417.6">0.83</text>
<text x="574.8" y="418.2">4.57</text>
</g>
<g font-size="3.1">
<text x="190" y="353.9">9</text>
<text x="511.8" y="353.9">9</text>
<text x="190" y="360.5">8</text>
<text x="511.8" y="360.5">8</text>
<text x="190" y="367.3">7</text>
<text x="511.8" y="367.3">7</text>
<text x="190" y="373.8">6</text>
<text x="511.8" y="373.8">6</text>
<text x="190" y="380.4">5</text>
<text x="511.8" y="380.4">5</text>
<text x="190" y="387">4</text>
<text x="511.8" y="387">4</text>
<text x="190" y="393.6">3</text>
<text x="511.8" y="393.6">3</text>
<text x="190" y="400.3">2</text>
<text x="511.8" y="400.3">2</text>
<text x="190" y="406.9">1</text>
<text x="511.8" y="406.9">1</text>
</g>
<g font-size="2.9">
<text x="296.5" y="127.3">CANOPY</text>
<text x="296.5" y="226.6">OFFICE</text>
<text x="298.6" y="229.9">+4M</text>
<text x="602.9" y="235.8">MANDIR GHABHARA</text>
<text x="218.5" y="313.9">DN</text>
<text x="215.1" y="318.9">+4M</text>
<text x="282" y="323.1">OPEN TO SKY TERRACE</text>
<text x="212.4" y="369.9">OFFICE</text>
<text x="213.2" y="366.6">+4M</text>
<text x="274.4" y="370.2">SHIKHAR</text>
<text x="591.3" y="370">DEVI PLACEMENT</text>
<text x="538.1" y="375.2">PAASSAGE</text>
<text x="641.3" y="374.8">PAASSAGE</text>
<text x="504.1" y="405.8">UP</text>
<text x="178.6" y="413.6">+0.45M</text>
<text x="598" y="413.8">PAASSAGE</text>
<text x="501.5" y="414.1">+0.45M</text>
</g>
<g font-size="2.6">
<text x="185.6" y="322.8">14</text>
<text x="190.6" y="320.3">15</text>
<text x="196.4" y="320.3">16</text>
<text x="202.7" y="320.4">17</text>
<text x="208.9" y="320.4">18</text>
<text x="507.4" y="322.8">14</text>
<text x="512.4" y="320.3">15</text>
<text x="518.2" y="320.3">16</text>
<text x="524.5" y="320.4">17</text>
<text x="530.7" y="320.4">18</text>
<text x="181.6" y="327.7">13</text>
<text x="503.5" y="327.7">13</text>
<text x="189.3" y="334">12</text>
<text x="511.2" y="334">12</text>
<text x="189.3" y="340.6">11</text>
<text x="511.2" y="340.6">11</text>
<text x="189.3" y="347.2">10</text>
<text x="511.2" y="347.2">10</text>
</g>
</svg>
